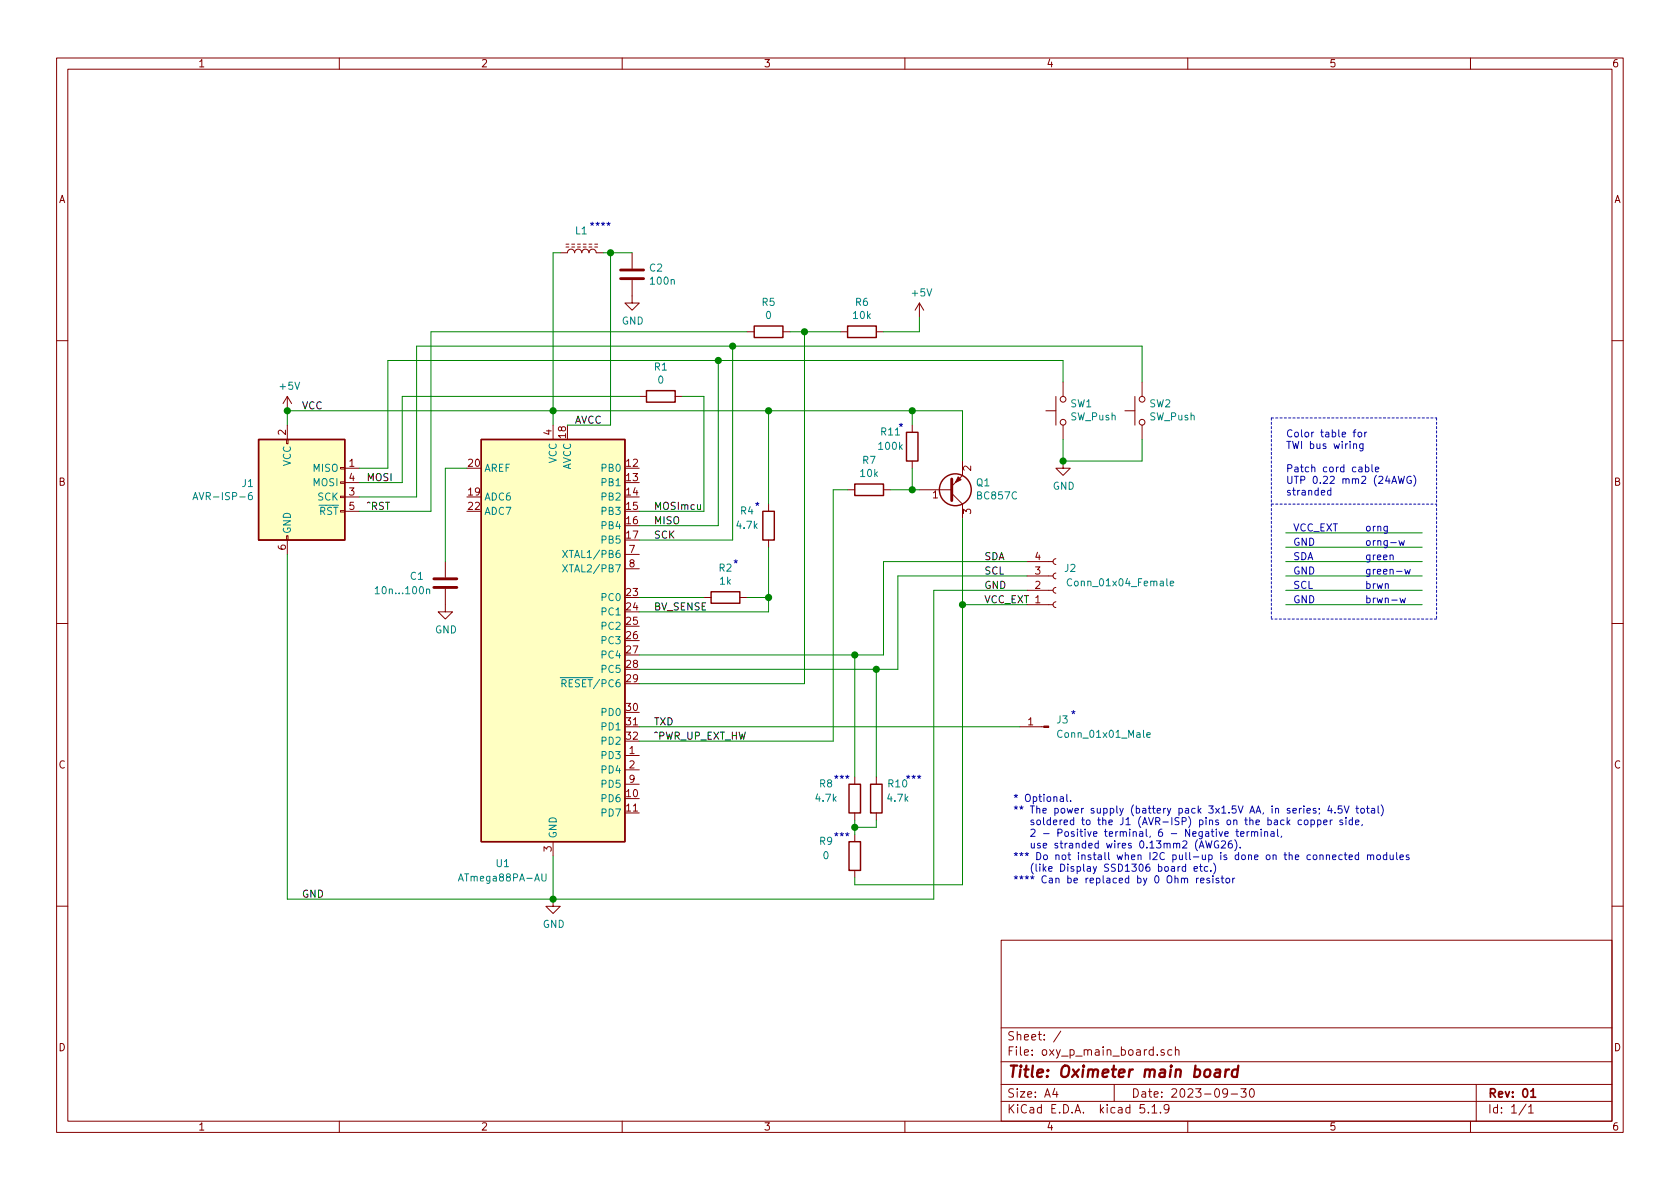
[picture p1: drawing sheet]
<svg xmlns="http://www.w3.org/2000/svg" width="297mm" height="210mm" viewBox="0 0 297 210" stroke-linecap="round" stroke-linejoin="round" font-family="sans-serif">
<g fill="none" stroke="#840000" stroke-width=".18">
<path d="M10 10.3h277v189.9h-277zM12 12.2h273v186.1h-273zM60 10.3v1.9M110 10.3v1.9M160 10.3v1.9M210 10.3v1.9M260 10.3v1.9M99.1 44.7h1.2a.63 .63 0 0 1 .7-.6 .63 .63 0 0 1 .6 .6 .63 .63 0 0 1 .6-.6 .63 .63 0 0 1 .7 .6 .63 .63 0 0 1 .6-.6 .63 .63 0 0 1 .6 .6 .63 .63 0 0 1 .7-.6 .63 .63 0 0 1 .6 .6h1.3M100.1 43.7h.5M100.1 43.2h.5M101.1 43.7h.5M101.1 43.2h.5"/>
<path d="M102.1 43.7h.5M102.1 43.2h.5M103.1 43.7h.5M103.1 43.2h.5M104.1 43.7h.5M104.1 43.2h.5M105.2 43.7h.5M105.2 43.2h.5M111.8 49.5v4.1h1.2l-1.2 1.3-1.3-1.3h1.3M111.8 44.7v2.8M132.1 58.7h1.2M138.4 58.7h1.3"/>
<path d="M148.6 58.7h1.3M154.9 58.7h1.3M162.6 53.6l-.8 1.3M162.6 53.6v2.5M162.6 53.6l.7 1.3M10 60.2h2M50.7 77.7h.2v.8h-.2zM50.8 70.1l-.8 1.3M50.8 70.1v2.5M50.8 75.2v2.5M50.8 70.1l.8 1.3M97.8 75.2v2.5"/>
<path d="M113 70.1h1.3M119.4 70.1h1.2M161.3 75.2v1.2M184.9 72.6h1.8M186.7 70.1v5.1M188 67.6v2.5M188 75.2v2.5M198.9 72.6h1.8M200.7 70.1v5.1M201.9 67.6v2.5M201.9 75.2v2.5M285 60.2h2"/>
<path d="M50.7 94.7h.2v.8h-.2zM50.8 95.5v2.5M60.2 90.3h.8v.2h-.8zM60.2 87.8h.8v.2h-.8zM60.2 85.2h.8v.3h-.8zM60.2 82.7h.8v.2h-.8zM61 82.8h2.5M61 87.9h2.5M61 85.3h2.5M61 90.4h2.5M78.7 99.3v2.8M110.5 98h2.5"/>
<path d="M135.9 89.1v1.3M135.9 95.5v1.3M149.9 86.6h1.2M156.2 86.6h1.3M161.3 81.5v1.3M162.6 86.6h5.7M168.3 87.2l1.9 1.9v2.6M170.2 81.5v2.6l-1.9 1.9M181.6 99.3h4.6M186.7 98.8l-.3 .1-.2 .3 .1 .4 .4 .2M188 81.5v1.3h1.2l-1.2 1.3-1.3-1.3h1.3M10 110.3h2"/>
<path d="M78.7 104.1v4.1h1.3l-1.3 1.3-1.2-1.3h1.2M110.5 100.6h2.5M124.5 105.7h1.2M130.8 105.7h1.3M181.6 101.8h4.6M181.6 104.4h4.6M181.6 106.9h4.6M186.7 101.3l-.3 .1-.2 .4 .1 .4 .4 .2M186.7 103.9l-.3 .1-.2 .3 .1 .4 .4 .2M186.7 106.4l-.3 .1-.2 .4 .1 .3 .4 .2M285 110.3h2M110.5 133.6h2.5"/>
<path d="M110.5 136.1h2.5M110.5 138.7h2.5M151.1 137.4v1.3M154.9 137.4v1.3M180.3 128.5h4.3M97.8 159v1.3h1.3l-1.3 1.2-1.3-1.2h1.3M97.8 148.8v2.6M151.1 143.8v1.2M151.1 147.6v1.2M151.1 153.9v1.3M154.9 143.8v1.2M10 160.2h2"/>
<path d="M177 166.3h108v32h-108zM285 160.2h2M60 198.3v1.9M110 198.3v1.9M160 198.3v1.9M177 194.8h108M177 191.8h108M177 187.8h108M177 181.8h108M186.5 192.5l-.4 1h1M186.8 193v1M187.6 182.3l-1.3 2"/>
<path d="M197 191.8v3M202.3 195.3h-.7l-.1 .7 .3-.1 .5 .1 .1 .2-.1 .5-.2 .1-.6-.1M203 196.7v.1M203.7 195.8l.4-.5v1.5M203.7 196.8h.8M205.2 196.7v.1M205.8 185.7l-.3-.1-.2 .2v.2l.5 .2v.3h-.5M206.7 196l-.1 .2a.48 .48 0 0 1-.7-.1v-.6a.48 .48 0 0 1 .7-.1v.1a1.19 1.19 0 0 1-.2 1.2l-.4 .1M207.2 185.7l-.4-.1-.3 .3 .1 .6h.6M207.8 185.7l.3-.1 .3 .1 .1 .9M207.8 185.1v1.5M210 198.3v1.9"/>
<path d="M217 193.2l-.1 .2a.48 .48 0 0 1-.6-.1v-.6a.48 .48 0 0 1 .6-.1l.1 .1a1.19 1.19 0 0 1-.2 1.2l-.5 .1M217.7 193.5h1.1M219.4 192.5h.9l-.5 .6 .5 .1v.7l-.3 .1-.6-.1M221.1 192.6l.2-.1a.8 .8 0 0 1 .5 .8 .8 .8 0 0 1-.5 .7 1 1 0 0 1-.2-1.4zM260 198.3v1.9M261 191.8v6.5M269.8 195.2l-1.2 2M270.3 195.8l.4-.5v1.5M270.3 196.8h.8"/>
<circle cx="188" cy="74.7" r=".51"/>
<circle cx="188" cy="70.6" r=".51"/>
<circle cx="201.9" cy="74.7" r=".51"/>
<circle cx="201.9" cy="70.6" r=".51"/>
</g>
<path d="M270.7 193l.4-.5v1.5M270.7 194h.8" fill="none" stroke="#840000" stroke-width=".3"/>
<path d="M214.9 189.2h.8l-.1 1.2M215.7 189.6l-.6 .1a.4 .4 0 0 0-.4 .3 .4 .4 0 0 0 .3 .4l.6-.1M216.7 189.1l-.1 1.3M217.3 189.1a.54 .54 0 0 0-.6 .4M218.8 189.2a.68 .68 0 0 0-.9 .3v.8l.2 .1 .6-.1M218.9 188.4l-.2 2" fill="none" stroke="#840000" stroke-width=".41"/>
<g fill="none" stroke="#840000" stroke-width=".25">
<path d="M133.3 57.7h5.1v2h-5.1zM149.9 57.7h5v2h-5zM45.7 77.7h15.3v17.8h-15.3zM85.1 77.7h25.4v71.1h-25.4zM114.3 69.1h5.1v2h-5.1zM160.3 76.4h2v5.1h-2zM134.9 90.4h2v5.1h-2zM151.1 85.6h5.1v2h-5.1zM125.7 104.6h5.1v2.1h-5.1zM150.1 138.7h2v5.1h-2zM153.9 138.7h2.1v5.1h-2.1zM150.1 148.8h2v5.1h-2z"/>
<circle cx="168.9" cy="86.6" r="2.82"/>
</g>
<path d="M109.7 49.3h4.1M109.7 47.7h4.1M168.3 84.7v3.8M76.7 103.9h4.1M76.7 102.4h4.1" fill="none" stroke="#840000" stroke-width=".51"/>
<g fill="#840000" stroke="#840000" stroke-width=".18">
<path d="M169.4 84.3l.5 .5-1 .5z"/>
<path d="M184.6 128.4h.8v.2h-.8z"/>
</g>
<g fill="none" stroke="#008484" stroke-width=".18">
<path d="M34.1 88.4l.4-1.3 .5 1.3M34.2 88h.6M44.5 87.1l-.4 .1a.87 .87 0 0 0 0 1.2l.5-.2v-.5l-.5-.1-.2 .2M99.5 97.3l.8 1.3M99.5 99.9l.8 1.2M100.3 97.3l-.8 1.3M100.3 99.9l-.8 1.2M66.3 104.1l.4-.4v1.3M66.3 105h.8M75.4 104.3l.2-.1h.3l.1 .8M99.1 119.8h1.2M189.5 102.5a.6 .6 0 0 0-.8 .4 .6 .6 0 0 0 .6 .7l.2-.1"/>
<path d="M206.9 103.2l.6-.1-.1-.3h-.3l-.2 .1 .1 .7h.4M99.4 120.8h.6l.1-.2-.1-.3-.2-.1h-.4v1.3M99.7 120.8l.4 .7M202.8 130l.6-.1-.1-.3h-.4l-.1 .1v.6h.5M95.8 154.5v1.1l.3 .2 .3-.1 .1-.1v-1.1"/>
</g>
<g fill="#ffffc2" stroke="#ffffc2" stroke-width=".18">
<path d="M85.1 77.7h25.4v71.1h-25.4z"/>
<path d="M45.7 77.7h15.3v17.8h-15.3z"/>
</g>
<path d="M224.8 73.9h29.2M224.8 73.9v35.6M254 73.9v35.6M224.8 89.1h29.2M254 109.5h-29.2" fill="none" stroke="#0000c2" stroke-width=".18" stroke-dasharray=".4 .4"/>
<g fill="none" stroke="#008400" stroke-width=".18">
<path d="M99.1 44.7h-1.3v30.5M106.7 44.7h5.1M107.9 44.7v30.5h-7.6M132.1 58.7h-55.9v31.7h-12.7M139.7 58.7h8.9M142.2 58.7v62.2h-29.2M162.6 56.1v2.6h-6.4M50.8 75.2v-2.6h119.4v8.9M113 70.1h-41.9v15.2h-7.6M120.6 70.1h3.9v20.3h-11.5M127 63.7v29.3h-14M129.5 61.2v34.3h-16.5"/>
<path d="M135.9 72.6v16.5M161.3 72.6v2.6M188 77.7v3.8h13.9v-3.8M188 67.6v-3.9h-119.4v19.1h-5.1M201.9 67.6v-6.4h-128.2v26.7h-10.2M50.8 98v61h114.3v-54.6h16.5M82.5 82.8h-3.8v16.5M135.9 96.8v11.4h-22.9M149.9 86.6h-2.6v44.5h-34.3M157.5 86.6h5.1M161.3 82.8v3.8M170.2 91.7v64.8h-19.1v-1.3"/>
<path d="M181.6 99.3h-25.4v16.5h-43.2M227.3 94.2h24.2M227.3 99.3h24.2M227.3 96.8h24.2M113 105.7h11.5M132.1 105.7h3.8M151.1 115.8v21.6M154.9 118.4v19M170.2 106.9h11.4M181.6 101.8h-22.9v16.6h-45.7M227.3 106.9h24.2M227.3 104.4h24.2"/>
<path d="M227.3 101.8h24.2M113 128.5h67.3M97.8 151.4v7.6M151.1 145v2.6M154.9 145v1.3h-3.8"/>
</g>
<g fill="none" stroke="#0000c2" stroke-width=".18">
<path d="M107.3 39.5l.3 .1 .3-.1M107.4 39.8l.2-.2 .2 .2M107.6 39.3v.3M239.2 76.4h.5M239.3 78.6l.2-.1h.3l.1 .8M239.7 76l-.3 .2v1.1M240.2 76.5l.3-.1 .3 .3-.2 .5-.3 .1-.1-.2zM241 78.5l-.1 1.1-.1 .2-.3-.1M241 78.5h-.4l-.2 .2 .1 .6h.5M241.3 76.4v.9M241.7 76.4l-.4 .3M235.3 86.8l-.4-.1-.2 .2 .1 .6h.5"/>
<path d="M235.3 86.3v1.2M241.4 82.6h.4l.2 .2-.1 .6h-.5M241.4 82.2v1.2M242.6 82.2v1.1l.1 .1M243.2 83l.6-.1-.1-.3h-.3l-.2 .2v.6h.5M245.8 98.3l.1-.2 .4 .1v.8M247.2 84.2l.3 1.3 .3-.9 .2 .9 .3-1.3M247.3 95.6l.3 .8 .2-.6 .3 .6 .2-.8M249.5 84.3a.59 .59 0 0 0-.8 .6 .59 .59 0 0 0 .8 .5v-.4h-.2M250 84a1.47 1.47 0 0 1 0 2M247.5 105.8l.3 .8 .2-.6 .3 .6 .2-.8M248.4 100.7l.2 .8 .3-.6 .2 .6 .3-.8"/>
<path d="M149.5 137.3l.3 .1 .3-.1M149.6 137.6l.2-.2 .2 .2M162.2 137.3l.3 .1 .3-.1M162.3 137.6l.2-.2 .2 .2M149.5 147.4l.3 .1 .3-.1M149.6 147.8l.2-.3 .2 .3M187.5 140.9h.5v.8M188 141.2h-.4l-.2 .2 .1 .3h.5M188.6 140.5v1l.2 .2M189.3 141.6v.1M207.1 153.3h.5l.1 .8M207.7 153.5l-.4 .1-.2 .2v.2h.6"/>
<path d="M208.3 153.2v.9M208.6 153.2l-.3 .3M209.6 153.3l-.4-.1-.2 .3 .1 .5h.5M209.6 152.8v1.3M211.1 153.6l.6-.1v-.2l-.4-.1-.2 .2 .1 .6h.5M211.6 155.3v.8M211.9 155.3h-.2l-.1 .2M212 150l.4-1.3 .5 1.3M212.1 153.2h.5M212.2 149.6h.6M212.3 152.8v1.1l.3 .2M212.3 155.7l.6-.1-.1-.3h-.4l-.1 .2v.6h.5"/>
<path d="M213.2 148.7l.3 1.3 .2-1 .3 1 .3-1.3M213.5 153.3l-.3-.1-.3 .3 .2 .5h.4M213.8 155.3h-.3l-.1 .2v.1l.4 .2v.3h-.4M214.1 153.9v.2M214.1 147.1h.5M214.3 146.6v1.1l.3 .2M214.5 154.9v.1M214.5 155.3v.8M214.6 152.6a1.47 1.47 0 0 1 0 2M215.1 147.1v.8M215.4 148.8a.59 .59 0 0 0-.7 .5 .59 .59 0 0 0 .7 .6l.1-.5h-.3M215.5 155.3h-.3l-.2 .2 .1 .1 .4 .2v.3h-.5"/>
<path d="M215.5 147.1l.3 .8 .4-.8M215.9 155.3h.5M216 148.8l.5-.1 .2 .3-.1 .2-.7 .8h.8M216.1 154.9v1.1l.3 .1M216.6 147.5l.6-.1-.1-.3h-.4l-.1 .1v.6h.5M216.9 155.3h.3l.2 .2-.1 .6h-.3l-.3-.2zM217.8 148.7l-.4 .1a.81 .81 0 0 0 0 1.2l.4-.1 .1-.5-.2-.2h-.3l-.2 .2M218 155.3v.8M218.3 148.5a1.4 1.4 0 0 1 0 1.9M218.3 155.3l-.3 .2M218.5 147.1h.5M218.7 146.6v1.1l.3 .2"/>
<path d="M219.3 149.8v.2M219.4 147.5l.6-.1-.1-.3h-.4l-.1 .1v.6h.5M220.5 147.1v.8M220.9 147.1l-.4 .2M221.3 147.2l.2-.1h.3v.8M221.3 147.1v.8M221.8 147.2l.2-.1h.3l.1 .8M223 147.1v.8M223.6 147.2l.2-.1h.3v.8M223.6 147.1v.8M224.7 147.1h.5l.1 .8M225.3 147.4h-.4l-.2 .2v.2h.6"/>
<path d="M225.9 146.6v1.1l.2 .2M226.6 147.8l-.1 .3M227.6 144.6v1.2M227.7 145.4l.4 .4M228.1 145l-.5 .5M230.1 145.1l-.4-.1-.2 .2 .1 .6h.5M230.7 145.1l.3-.1 .2 .1 .1 .5-.2 .2h-.3l-.1-.1zM231.1 143.4l.6-.1-.1-.3-.3-.1-.2 .2v.6h.5M231.8 145.1l.4-.1 .2 .2-.1 .6h-.5M231.8 145v1.3M232.7 143l-.3-.1-.2 .2v.2l.5 .1v.3h-.5M233 145.1l.3-.1 .3 .2-.1 .6h-.5"/>
<path d="M233 145v1.3M233.2 143v.1M233.3 143.7l-.1 .3M233.4 151.3l.2-.1h.3v.8M234 145.4l.6-.1v-.2l-.4-.1-.2 .2 .1 .6h.5M234.5 151.3l.2-.1h.3l.1 .8M234.5 151.2v.8M235.1 142.5l-.3 .9h.8M235.2 145v.8M235.4 142.9v.9M235.6 145l-.3 .1-.1 .1M235.6 151.6l.6-.1v-.3h-.4l-.2 .2 .1 .6h.5"/>
<path d="M236 143.7v.1M237.3 142.5h-.6l-.1 .6 .2-.1 .5 .1v.6l-.2 .1-.5-.1M237.3 151.2h-.3l-.3 .2 .1 .6h.5M237.4 145.1l-.3-.1-.2 .2 .1 .2 .4 .1v.3h-.5M237.7 142.5l.4 1.3 .4-1.3M237.7 151.2h.5M237.8 150.7v1.1l.4 .2M238 144.6v.1M238 145v.8M238.5 151.6l.6-.1v-.3h-.4l-.2 .2 .1 .6h.5M239.1 145.1l-.3-.1-.3 .2 .1 .6h.5M239.1 144.6v1.2"/>
<path d="M239.7 145.4l.6-.1-.1-.2-.3-.1-.2 .2v.6h.5M239.7 142.9h.5M239.9 142.5v1.1l.3 .2M240.2 151.2h-.3l-.3 .2 .1 .6h.5M240.2 150.7v1.3M240.7 143l.3-.1 .2 .3-.1 .5-.3 .1-.2-.1zM240.9 145.8l-.1 .2M241.6 142.9h.5M241.8 142.5v1.1l.3 .2M241.8 151.3l.2-.1h.3v.8M241.8 151.2v.8M242.3 151.4l.2-.2h.3l.1 .8"/>
<path d="M242.5 143h.5l.1 .8M243.1 143.3h-.5l-.2 .2 .1 .2h.6M243.5 151.2h.3l.3 .2-.1 .6h-.3l-.3-.2zM243.7 142.5v1.1l.1 .2M244.2 142.3a1.4 1.4 0 0 1 0 2M245.2 151.2h-.4l-.2 .2 .1 .6h.5M245.2 150.7v1.3M245.8 151.2v.8h.4l.1-.1M246.3 151.2v.8M246.9 150.7v1.1l.2 .2M247.5 151.6l.6-.1v-.3h-.4l-.2 .2 .1 .6h.5M249.1 151.2h-.3l-.2 .2 .1 .1 .4 .2v.3h-.5"/>
</g>
<g fill="#008400" stroke="#008400" stroke-width=".25">
<circle cx="97.8" cy="72.6" r=".51"/>
<circle cx="154.9" cy="118.4" r=".51"/>
<circle cx="170.2" cy="106.9" r=".51"/>
<circle cx="188" cy="81.5" r=".51"/>
<circle cx="151.1" cy="115.8" r=".51"/>
<circle cx="108" cy="44.7" r=".51"/>
<circle cx="151.1" cy="146.3" r=".51"/>
<circle cx="129.5" cy="61.2" r=".51"/>
<circle cx="135.9" cy="105.7" r=".51"/>
<circle cx="127" cy="63.7" r=".51"/>
<circle cx="161.3" cy="86.6" r=".51"/>
<circle cx="50.8" cy="72.6" r=".51"/>
<circle cx="142.2" cy="58.7" r=".51"/>
<circle cx="161.3" cy="72.6" r=".51"/>
<circle cx="97.8" cy="159" r=".51"/>
<circle cx="135.9" cy="72.6" r=".51"/>
</g>
<text font-size="2.8" fill="#840000" x="178" y="190.5">Title: Oximeter main board</text>
<g font-size="2.1" fill="#840000">
<text x="178" y="184">Sheet: /</text>
<text x="178" y="186.7">File: oxy_p_main_board.sch</text>
<text x="178" y="196.9">KiCad E.D.A. kicad 5.1.9</text>
<text x="178" y="194.1">Size: A4</text>
<text x="200" y="194.1">Date: 2023-09-30</text>
<text x="263" y="194.1">Rev: 01</text>
<text x="263" y="196.9">Id: 1/1</text>
</g>
<g font-size="1.8" fill="#840000">
<text x="35" y="11.9">1</text>
<text x="85" y="11.9">2</text>
<text x="135" y="11.9">3</text>
<text x="185" y="11.9">4</text>
<text x="235" y="11.9">5</text>
<text x="285" y="11.9">6</text>
<text x="10.4" y="35.9">A</text>
<text x="285.4" y="35.9">A</text>
<text x="50.5" y="76.9" transform="rotate(-90 50.5 76.9)">2</text>
<text x="97.5" y="76.9" transform="rotate(-90 97.5 76.9)">4</text>
<text x="100.1" y="77.4" transform="rotate(-90 100.1 77.4)">18</text>
<text x="61.7" y="82.5">1</text>
<text x="82.9" y="82.5">20</text>
<text x="110.8" y="82.5">12</text>
<text x="171.7" y="83.3" transform="rotate(-90 171.7 83.3)">2</text>
<text x="10.4" y="85.9">B</text>
<text x="61.7" y="87.6">3</text>
<text x="61.7" y="85.1">4</text>
<text x="82.9" y="87.6">19</text>
<text x="110.8" y="85.1">13</text>
<text x="110.8" y="87.6">14</text>
<text x="164.9" y="88.1">1</text>
<text x="285.4" y="85.9">B</text>
<text x="61.7" y="90.2">5</text>
<text x="82.9" y="90.2">22</text>
<text x="110.8" y="90.2">15</text>
<text x="110.8" y="92.7">16</text>
<text x="110.8" y="95.2">17</text>
<text x="171.7" y="90.9" transform="rotate(-90 171.7 90.9)">3</text>
<text x="50.5" y="97.3" transform="rotate(-90 50.5 97.3)">6</text>
<text x="111.3" y="97.8">7</text>
<text x="111.3" y="100.3">8</text>
<text x="183" y="101.6">3</text>
<text x="183" y="99.1">4</text>
<text x="110.8" y="105.4">23</text>
<text x="110.8" y="107.9">24</text>
<text x="183" y="104.1">2</text>
<text x="110.8" y="110.5">25</text>
<text x="110.8" y="113">26</text>
<text x="110.8" y="115.6">27</text>
<text x="110.8" y="118.1">28</text>
<text x="110.8" y="120.6">29</text>
<text x="110.8" y="125.7">30</text>
<text x="110.8" y="128.3">31</text>
<text x="110.8" y="130.8">32</text>
<text x="181.8" y="128.3">1</text>
<text x="10.4" y="135.9">C</text>
<text x="111.3" y="133.3">1</text>
<text x="111.3" y="135.9">2</text>
<text x="285.4" y="135.9">C</text>
<text x="110.8" y="141">10</text>
<text x="110.8" y="143.5">11</text>
<text x="111.3" y="138.4">9</text>
<text x="97.5" y="150.6" transform="rotate(-90 97.5 150.6)">3</text>
<text x="10.4" y="185.9">D</text>
<text x="285.4" y="185.9">D</text>
<text x="35" y="199.9">1</text>
<text x="85" y="199.9">2</text>
<text x="135" y="199.9">3</text>
<text x="185" y="199.9">4</text>
<text x="235" y="199.9">5</text>
<text x="285" y="199.9">6</text>
</g>
<g font-size="1.8" fill="#008484">
<text x="101.8" y="41.4">L1</text>
<text x="114.9" y="48">C2</text>
<text x="115.1" y="50.3">100n</text>
<text x="161.3" y="52.4">+5V</text>
<text x="109.9" y="57.4">GND</text>
<text x="134.8" y="54.1">R5</text>
<text x="135.4" y="56.4">0</text>
<text x="150.9" y="56.4">10k</text>
<text x="151.3" y="54.1">R6</text>
<text x="115.7" y="65.5">R1</text>
<text x="49.6" y="68.9">+5V</text>
<text x="116.4" y="67.8">0</text>
<text x="155.8" y="77">R11</text>
<text x="189.3" y="72">SW1</text>
<text x="189.3" y="74.3">SW_Push</text>
<text x="203.3" y="72">SW2</text>
<text x="203.3" y="74.3">SW_Push</text>
<text x="51.4" y="82.5" transform="rotate(-90 51.4 82.5)">VCC</text>
<text x="55.4" y="83.4">MISO</text>
<text x="85.6" y="83.4">AREF</text>
<text x="98.4" y="82" transform="rotate(-90 98.4 82)">VCC</text>
<text x="101" y="83.2" transform="rotate(-90 101 83.2)">AVCC</text>
<text x="106.6" y="83.4">PB0</text>
<text x="152.6" y="82">R7</text>
<text x="155.5" y="79.5">100k</text>
<text x="35.1" y="88.4">AVR-ISP-6</text>
<text x="42.8" y="86.1">J1</text>
<text x="55.4" y="86">MOSI</text>
<text x="56.2" y="88.5">SCK</text>
<text x="85.6" y="88.5">ADC6</text>
<text x="106.6" y="86">PB1</text>
<text x="106.6" y="88.5">PB2</text>
<text x="152.2" y="84.3">10k</text>
<text x="172.7" y="86">Q1</text>
<text x="172.9" y="88.3">BC857C</text>
<text x="186.1" y="86.6">GND</text>
<text x="51.4" y="94.5" transform="rotate(-90 51.4 94.5)">GND</text>
<text x="56.4" y="91.1">RST</text>
<text x="85.6" y="91.1">ADC7</text>
<text x="106.6" y="91.1">PB3</text>
<text x="106.6" y="93.6">PB4</text>
<text x="130.4" y="93.5">4.7k</text>
<text x="131" y="91">R4</text>
<text x="100.5" y="98.7">XTAL1/PB6</text>
<text x="100.5" y="101.2">XTAL2/PB7</text>
<text x="106.6" y="96.1">PB5</text>
<text x="127.2" y="101.1">R2</text>
<text x="188.3" y="101.1">J2</text>
<text x="66.9" y="105.1">10n...100n</text>
<text x="72.6" y="102.5">C1</text>
<text x="106.6" y="106.3">PC0</text>
<text x="127.3" y="103.4">1k</text>
<text x="189.4" y="103.7">Conn_01x04_Female</text>
<text x="76.9" y="112">GND</text>
<text x="106.6" y="108.8">PC1</text>
<text x="106.6" y="111.4">PC2</text>
<text x="106.6" y="113.9">PC3</text>
<text x="106.6" y="116.5">PC4</text>
<text x="106.6" y="119">PC5</text>
<text x="100.2" y="121.5">RESET/PC6</text>
<text x="106.6" y="126.6">PD0</text>
<text x="106.6" y="129.2">PD1</text>
<text x="106.6" y="131.7">PD2</text>
<text x="186.9" y="127.9">J3</text>
<text x="187.5" y="130.5">Conn_01x01_Male</text>
<text x="106.6" y="134.2">PD3</text>
<text x="106.6" y="136.8">PD4</text>
<text x="106.6" y="141.9">PD6</text>
<text x="106.6" y="139.3">PD5</text>
<text x="144.3" y="141.8">4.7k</text>
<text x="144.9" y="139.2">R8</text>
<text x="157" y="141.8">4.7k</text>
<text x="157.1" y="139.2">R10</text>
<text x="98.4" y="148.3" transform="rotate(-90 98.4 148.3)">GND</text>
<text x="106.6" y="144.4">PD7</text>
<text x="144.9" y="149.4">R9</text>
<text x="81.6" y="155.9">ATmega88PA-AU</text>
<text x="87.8" y="153.3">U1</text>
<text x="145.6" y="151.9">0</text>
<text x="96" y="164.1">GND</text>
</g>
<g font-size="1.8" fill="#0000c2">
<text x="104.1" y="40.6">****</text>
<text x="158.7" y="76.2">*</text>
<text x="227.3" y="77.3">Color table for</text>
<text x="227.3" y="79.4">TWI bus wiring</text>
<text x="227.3" y="83.5">Patch cord cable</text>
<text x="227.3" y="85.6">UTP 0.22 mm2 (24AWG)</text>
<text x="227.3" y="87.6">stranded</text>
<text x="133.3" y="90.2">*</text>
<text x="228.6" y="94">VCC_EXT</text>
<text x="241.3" y="94">orng</text>
<text x="129.5" y="100.3">*</text>
<text x="228.6" y="99.1">SDA</text>
<text x="228.6" y="101.6">GND</text>
<text x="228.6" y="96.5">GND</text>
<text x="241.3" y="96.5">orng-w</text>
<text x="241.3" y="99.1">green</text>
<text x="241.3" y="101.6">green-w</text>
<text x="228.6" y="106.7">GND</text>
<text x="228.6" y="104.1">SCL</text>
<text x="241.3" y="104.1">brwn</text>
<text x="241.3" y="106.7">brwn-w</text>
<text x="189.2" y="127">*</text>
<text x="147.3" y="138.4">***</text>
<text x="160" y="138.4">***</text>
<text x="179.1" y="141.8">* Optional.</text>
<text x="179.1" y="143.9">** The power supply (battery pack 3x1.5V AA, in series; 4.5V total)</text>
<text x="147.3" y="148.6">***</text>
<text x="180.5" y="145.9">soldered to the J1 (AVR-ISP) pins on the back copper side,</text>
<text x="180.5" y="148">2 - Positive terminal, 6 - Negative terminal,</text>
<text x="179.1" y="152.1">*** Do not install when I2C pull-up is done on the connected modules</text>
<text x="180.5" y="150">use stranded wires 0.13mm2 (AWG26).</text>
<text x="180.5" y="154.1">(like Display SSD1306 board etc.)</text>
<text x="179.1" y="156.2">**** Can be replaced by 0 Ohm resistor</text>
</g>
<g font-size="1.8">
<text x="53.3" y="72.4">VCC</text>
<text x="101.6" y="74.9">AVCC</text>
<text x="64.8" y="85.1">MOSI</text>
<text x="64.8" y="90.2">^RST</text>
<text x="115.6" y="92.7">MISO</text>
<text x="115.6" y="90.2">MOSImcu</text>
<text x="115.6" y="95.2">SCK</text>
<text x="174" y="99.1">SDA</text>
<text x="174" y="101.6">SCL</text>
<text x="115.6" y="107.9">BV_SENSE</text>
<text x="174" y="104.1">GND</text>
<text x="174" y="106.7">VCC_EXT 1</text>
<text x="115.6" y="128.3">TXD</text>
<text x="115.6" y="130.8">^PWR_UP_EXT_HW</text>
<text x="53.3" y="158.7">GND</text>
</g>
</svg>
